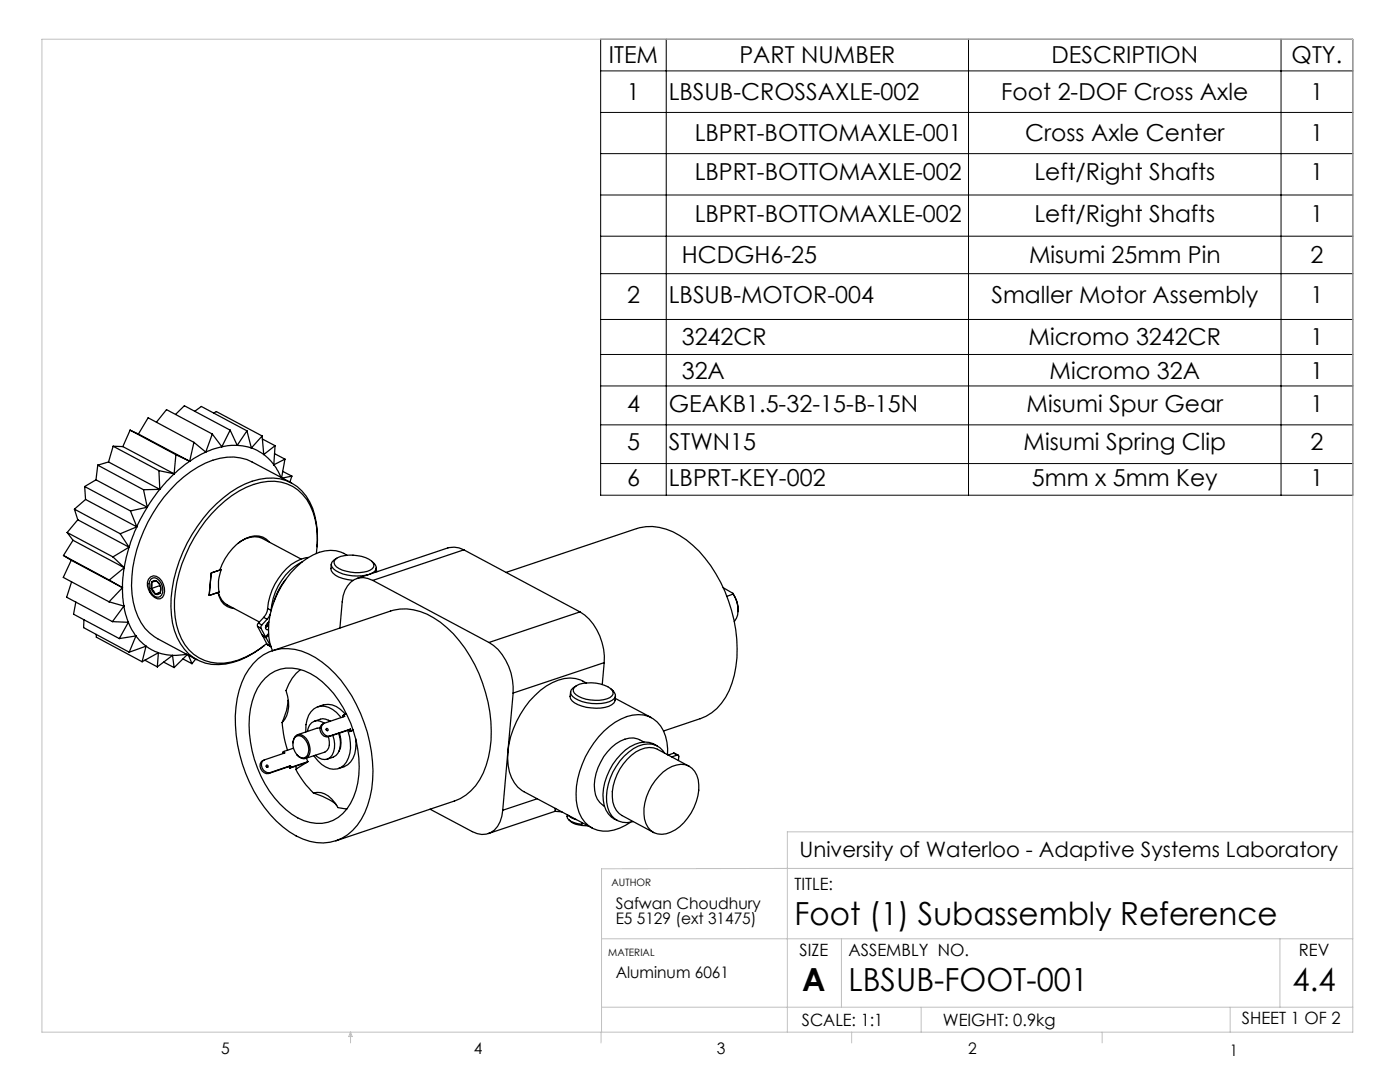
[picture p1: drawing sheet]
<svg xmlns="http://www.w3.org/2000/svg" width="279mm" height="216mm" viewBox="0 0 279 216" stroke-linecap="round" stroke-linejoin="round" font-family="sans-serif">
<g fill="none" stroke="#000" stroke-width=".2">
<path d="M119.9 7.8h150.1v91h-150.1zM119.9 14.1h150.1M133 7.8v91M193.3 7.8v91M255.7 7.8v91M119.9 22.4h150.1M119.9 30.7h150.1M119.9 38.9h150.1M119.9 47.1h150.1M119.9 54.6h150.1M119.9 63.7h150.1M119.9 70.7h150.1"/>
<path d="M119.9 77h150.1M119.9 84.8h150.1M119.9 92.5h150.1"/>
</g>
<g fill="none" stroke="#c0c0c0" stroke-width=".2">
<path d="M8.4 7.8h261.6v198.2h-261.6zM270 166h-112.9v40M270 173.3l-149.9 .1v32.6M120.1 187.3h149.9M167.9 187.3v13.7M255.4 187.3v13.7M70 206v2.1M70 206l.3 .8h-.7zM119.9 206v2.1M120.1 201h149.9M170 206v2.1M183.8 201v5"/>
<path d="M220 206v2.1M245.5 201v5"/>
</g>
<g fill="none" stroke="#000" stroke-width=".25">
<path d="M16.9 97.1l9.1 4.9M16.9 97.1l.2 2.6M17.1 99.7l10.2 5.4M17.1 99.7l-2.2 1.9M19.2 95.7l-2.3 1.4M19.2 95.7l10.2 5.5M19.5 92.8l9.1 4.9M19.5 92.8l-.3 2.9M21.7 92.2l-2.2 .6M21.7 92.2l10.2 5.4M22.6 89l-.9 3.2M22.6 89l9.1 4.9"/>
<path d="M22.6 89l1.9 .1M24.5 89.1l10.2 5.4M26 85.8l-1.5 3.3M26 85.8l9.1 4.9M26 85.8l1.6 .8M27.6 86.6l10.3 5.4M27.6 86.6l2-3.2 9.1 4.9M28.6 97.7l.8 3.5M31.2 84.2l2-2.5 9.2 4.9M31.7 93.9l.2 3.7M31.7 93.9l3 .6M31.9 97.6l-2.5 3.6"/>
<path d="M31.9 97.6l-3.3 .1M34.7 94.5l-2.8 3.1M35 82.7l1.8-1.7 9.1 4.8M35.1 90.7l-.4 3.8M35.1 90.7l2.8 1.3M37.9 92l-3.2 2.5M38.7 88.3l-.8 3.7M38.7 88.3l2.4 1.9M38.9 82.1l1.3-1 9.1 4.9M41.1 90.2l-3.2 1.8M42.4 86.6l-1.3 3.6M42.4 86.6l1.9 2.5"/>
<path d="M42.7 82.4l.5-.3 9.1 4.9M44.3 89.1l-3.2 1.1M45.9 85.8l-1.6 3.3M45.9 85.8l1.4 3.1M47.3 88.9h-1.9l-1.1 .2M47.3 88.9l2.9 .5M49.3 86l-2 2.9M49.3 86l.9 3.4M50.2 89.4l1 .4 1.4 .9M52.3 87l-2.1 2.4M52.3 87l.3 3.7M52.4 87.6l2.5 1.3"/>
<path d="M52.6 90.7l1.4 1.2 .6 .8M54.6 92.7l.9 1.3 .6 1.2M54.8 90.5l2.1 1.1M54.9 88.9l-2.3 1.8M54.9 88.9l-.3 3.8M56.4 94.1l1.8 .9M56.9 91.6l-2.3 1.1M56.9 91.6l-.7 3.7M58.1 96.3l-7.8-4.1a11 11 0 0 0-10.8 1 29 29 0 0 0-13 20.1 15.7 15.7 0 0 0 2.4 12.1l.9 .9 1.7 1.2 7.8 4.2M58.2 95l-1.8 .4M58.2 95l-.3 1.2M12.7 110.8l9.1 4.9"/>
<path d="M12.7 110.8l1.5 1M13.4 106.3l9.1 4.8M13.4 106.3l1.2 1.5M14.2 111.8l10.2 5.5M14.2 111.8l-1.6 3.4 9.2 4.9M14.3 116.1l-1 3.1 9.1 4.8M14.6 107.8l10.2 5.5M14.6 107.8l-1.9 3M14.9 101.6l9.1 4.9M14.9 101.6l.6 2.1M15.5 103.7l10.3 5.5M15.5 103.7l-2.1 2.6"/>
<path d="M21.8 115.7l2.6 1.6M22.5 111.1l2.3 2.2M24 106.5l1.8 2.7M24.4 117.3l.1 1.8 .2 1.8M24.4 117.3l-2.6 2.8M24.8 113.3l-.3 2-.1 2M24.8 113.3l-3 2.4M25.8 109.2l-1 4.1M25.8 109.2l-3.3 1.9M26 102l1.3 3.1M27.3 105.1l-1.5 4.1M27.3 105.1l-3.3 1.4"/>
<path d="M29.4 101.2l-2.1 3.9M29.4 101.2l-3.4 .8M30.1 115.1a1.64 1.64 0 0 1 2.2 .8 3.1 3.1 0 0 1 .1 3.3 1.45 1.45 0 0 1-2.1-.5 2.56 2.56 0 0 1-.2-3.6zM30.1 115.5a1.11 1.11 0 0 1 1.7 .4 2.35 2.35 0 0 1 .1 3.2 1.5 1.5 0 0 1-1.9-1.3 2.13 2.13 0 0 1 .1-2.3zM30.2 117.4l.3 .7 .5 .4M30.2 117.4l.8 1.1M30.3 116.1a1.5 1.5 0 0 0-.1 1.3M30.3 116.1l-.1 1.3M31.2 115.9l.6 .6 .2 .6M31.2 115.9a.65 .65 0 0 0-.9 .2M31.2 115.9l.5 .6 .3 .6M31.2 115.9l-.9 .2"/>
<path d="M31.9 118.3a.71 .71 0 0 1-.9 .2M31.9 118.3l-.9 .2M31.9 116.8l-1.7 .6M32 118.2l-1 .3M32 117.1l.1 .7-.2 .5M32 117.1l-.1 1.2M42.2 114.3l1.9-.6a7.9 7.9 0 0 0-.4 4.4l-2 .7zM43.6 118.2a3.8 3.8 0 0 0 1.7 2.5l6.5 3.4M44 113.6l.1 .1M47.5 108.4a4.7 4.7 0 0 1 4.9-.9l7.7 4M53.8 108.2a3.6 3.6 0 0 0-4.8-.7 10.8 10.8 0 0 0-5.1 6.2l-1.6 .6-.2 .2-.3 4.2 1.7-.5a3.5 3.5 0 0 0 3.2 3.2M57 115.6a11.5 11.5 0 0 0-2.3 4.3"/>
<path d="M60.3 112.1a12.1 12.1 0 0 0-6.2 9.7M61.6 111.2a8.5 8.5 0 0 0-6 4.2 12.2 12.2 0 0 0-2.2 6M63.1 110.4a16.1 16.1 0 0 0-1.9-10.7 8.7 8.7 0 0 0-10.6-3 23 23 0 0 0-11.8 10.5 26.4 26.4 0 0 0-3.8 16 10.6 10.6 0 0 0 4.7 8.1 9.7 9.7 0 0 0 9.3-.2l2.9-1.6 1.3-1.1M63.3 109.1a16.1 16.1 0 0 0-2.2-10.1 8.7 8.7 0 0 0-9.3-3.4 20.5 20.5 0 0 0-11.2 7.8 29 29 0 0 0-6.5 17.7 12.8 12.8 0 0 0 3.6 9.4 8.8 8.8 0 0 0 8.7 1.7 18.5 18.5 0 0 0 6.4-3.4M66.1 112.6a1.97 1.97 0 0 0 1.5 2.5l2.8 .7M67 111.6a7 7 0 0 1 6.6 0 1.21 1.21 0 0 1 .7 1.9 7 7 0 0 1-6.6 0 1.21 1.21 0 0 1-.7-1.9zM67.2 111.4a1.98 1.98 0 0 0-1.1 1.2 2.18 2.18 0 0 0 1.6 1.6 9.2 9.2 0 0 0 5.9 .5M69.3 110.8a6.3 6.3 0 0 0-6.8-.1 17.8 17.8 0 0 0-8.9 16.2l.2 1.3 .6 1.6M74.2 112a1.42 1.42 0 0 1 .7 1.9l-1.1 .7M74.4 115.8a3.7 3.7 0 0 0-5.6 2l-.3 1.1-.2 1.2-.5 5.2M74.4 115.8l23.2 12.4M75 113.9l.4 .2"/>
<path d="M75.1 113.3l-.1 .9M92.6 109.7a4.3 4.3 0 0 0-3.2-.4l-18.2 6.1M92.6 109.7l-18.2 6.1M92.6 109.7l23.1 12.4M101 114.2l26-8.7a10.9 10.9 0 0 1 10 2.2 27.9 27.9 0 0 1 9.8 17.9 21.2 21.2 0 0 1-2 13.5 9.3 9.3 0 0 1-5.1 4.3l-7.3 2.5M144.3 117.3l2 1.1M146.3 118.4v.1M146.3 118.4a5.6 5.6 0 0 1 1 3.7M146.3 118.5a4.8 4.8 0 0 1 .2 5.5M146.3 118.5l-1.2 .5M15.1 120.1l-.4 2.5 9.1 4.8M16.8 123.6l-.1 1.6 9.1 4.9"/>
<path d="M19.2 126.6v.5l9.2 4.9M21.8 120.1l2.9 .8M22.4 124l3.2 .2M24.7 120.9l.4 1.7 .5 1.6M24.7 120.9l-2.3 3.1M25.6 124.2l.7 1.4 .8 1.3M25.6 124.2l-1.8 3.2M27.1 126.9l.7 .8 1.3 1.2M27.1 126.9l-3.3 .5M27.1 126.9l-1.3 3.2M28.9 131.7l2.5 1.4M29.1 128.9l1.2 .8 1.3 .5"/>
<path d="M29.1 128.9l-3.3 1.2M29.1 128.9l-.7 3.1M31.6 130.2l2.8 .6M31.6 130.2l-3.2 1.8M31.6 130.2l-.2 2.9M32.7 132.1l2 1.1M34.4 130.8l-3 2.3M34.4 130.8l.3 2.4M36.5 131.5l1.8 .9M37.3 130.5l-2.9 .3M37.4 130.6l-2.7 2.6M37.6 130.7l.7 1.7"/>
<path d="M39.1 131.5l-.8 .9M51.4 125l.7 .3M51.4 125l.9 1.7 .7 .4M51.5 131.4a9 9 0 0 1 10.1-.9 22.4 22.4 0 0 1 10.4 11.9 27.8 27.8 0 0 1 1.8 16.7 12.2 12.2 0 0 1-5.5 8.2 10.1 10.1 0 0 1-10.6-1.3 27.6 27.6 0 0 1-10.6-19.4 19.4 19.4 0 0 1 2.6-13.1zM51.6 124.3l-.2 .4v.3M51.6 124.3l.6 .4M52.1 125.3l.9 1.8M52.2 124.7l-.1 .6M52.4 126.9l.7 .3M52.4 126.9l.9 1.7M52.5 126.8l-.1 .1M52.6 123.2l.7 .4"/>
<path d="M52.6 123.2l-1 1.1M53 135.3a7.3 7.3 0 0 1 8.9-.9 19.1 19.1 0 0 1 8.1 10 21.6 21.6 0 0 1 1 13.3 8.8 8.8 0 0 1-5.6 6.4 9.2 9.2 0 0 1-8.4-2.6 22.6 22.6 0 0 1-6.7-21.6 9.9 9.9 0 0 1 2.7-4.6zM53.1 124.8l.2 .2M53.1 127.2l.9 1.7M53.3 128.6l.8 .4-.1-.1M53.3 123.6l-1.1 1.1M53.3 128.6l.7 .3M53.4 121.4a3 3 0 0 1-.8 1.8M53.4 121.4l.7 .4M53.6 124.2a1.22 1.22 0 0 1-.6 1M53.6 126.4l-.6 .7M53.6 126.7l-.5 .5"/>
<path d="M53.7 124.1l-.4 .3a.93 .93 0 0 0-.1 1.2h.4M53.9 122.6l-.6 1M54.1 121.8v.1M54.3 129.9l23.7-8a10.9 10.9 0 0 1 9.9 2.3 27.9 27.9 0 0 1 9.9 17.9 21.1 21.1 0 0 1-2.1 13.5 9.3 9.3 0 0 1-5 4.2l-23.7 8M57.5 139.7a10.8 10.8 0 0 1-1.2 4.5M60 133.6a8.6 8.6 0 0 0-2.9 4.2 6.1 6.1 0 0 1-.8 6.4M97.6 128.2a11 11 0 0 1 4.8 10.1M102.4 138.3l-2.1 23.4M113.9 138a1.74 1.74 0 0 0 .8 2.3 8.6 8.6 0 0 0 7.4 .3 1.68 1.68 0 0 0 .7-1.7M114.7 137.1a5.9 5.9 0 0 1 5.1-.6 3.3 3.3 0 0 1 2.5 1.6 1.35 1.35 0 0 1-1.2 1.4 7.7 7.7 0 0 1-6.2-.9 .93 .93 0 0 1-.2-1.5zM115 136.9a1.54 1.54 0 0 0-1.1 1.6 6 6 0 0 0 5.2 1.9 5.2 5.2 0 0 0 3.5-1 1.07 1.07 0 0 0-.2-1.5l-.4-.4M115.7 122.1a11 11 0 0 1 4.9 10.1"/>
<path d="M115.7 122.1l-18.1 6.1M117 136.3a6.3 6.3 0 0 0-6.8-.1 17.7 17.7 0 0 0-8.8 16.6 6.6 6.6 0 0 0 3.2 5.2l13.6 7.2M120.6 132.2l-18.2 6.1M120.6 132.2l-.4 4.4M122.8 139.3l7.2 3.9M52.6 151.7a1.44 1.44 0 0 0-.6 1.8 1.44 1.44 0 0 0 1.6 .8M53.1 152.9l.2 .2M53.9 154.2l-.3 .1M56.3 144.2a22.1 22.1 0 0 0 1.1 5.5M56.7 149.9l.1 .3-4 1.4a1.42 1.42 0 0 0-.6 1.5 1.42 1.42 0 0 0 1.2 1.1h.5M56.7 149.9l-.3 .2 .1 .3M57.7 153l-4.1 1.3"/>
<path d="M57.7 153l.1 .3M58 152.8l.1 .3M58 152.8l-4.1 1.4M58 152.8l-.3 .2M58.1 153.1l-.3 .2M58.5 148.1a1.35 1.35 0 0 1 .7-1.3 1.35 1.35 0 0 1 1.5 .1 3.3 3.3 0 0 1 .8 4.1 1.44 1.44 0 0 1-2.2-.4M58.5 148.1v.1M58.6 149.3l-1.9 .6M58.9 147.1a1.17 1.17 0 0 1 1.7 .1 3.1 3.1 0 0 1 .7 3.5 1.23 1.23 0 0 1-2.1-.1 2.85 2.85 0 0 1-.3-3.5zM58.9 152.9l.3 .5M61.1 151.3l.4 .7M61.2 152.2l-3.4 1.1"/>
<path d="M61.5 152l-2.5 1.5a18.2 18.2 0 0 0 3.5 4.7M61.5 152l-3.4 1.1M62.5 158.2a9.7 9.7 0 0 1 4.7 2.5M62.5 158.2a4 4 0 0 1 4.4 2l.6 .9 1.8 .3M62.8 143.9a2.6 2.6 0 0 1 3.1 0M63.4 141a4.1 4.1 0 0 1 5.5 1.5M63.9 145.3h-.6l-3.9 1.3M64.6 144.4a1.41 1.41 0 0 0-.7 1.7 1.41 1.41 0 0 0 1.6 .9M64.7 144.3a1.44 1.44 0 0 0-.5 1.5 1.44 1.44 0 0 0 1.2 1.1h.4M64.7 144.3a2.02 2.02 0 0 0-2.2-.3 2.02 2.02 0 0 0-1.2 1.9M65.1 145.6l.1 .2M65.5 147a2.42 2.42 0 0 1-.7 3.1l-3.8 1.2"/>
<path d="M65.5 143.7l.4 .2M65.8 146.9l-.3 .1M66.4 146.7a4.5 4.5 0 0 1-.5 4.4 2.19 2.19 0 0 1-3-.4M67.6 146.3a4.5 4.5 0 0 1-.5 4.4l-1.8 .8M67.7 146.3a4.6 4.6 0 0 1-.1 3.7M68.1 143.2a4.5 4.5 0 0 0-4.8-2.1 4.5 4.5 0 0 0-2.3 4.6v.3M68.7 142.6l.1 .3-4.1 1.4M68.7 142.6l-.3 .2 .1 .3M69.1 142.5l-.4 .1M69.4 145.7a7 7 0 0 1-.7 7 3.2 3.2 0 0 1-4.5-.2l-1.6-1.7M69.6 145.7l-4.1 1.3M69.6 145.7l.2 .3"/>
<path d="M69.9 145.5l.2 .3M69.9 145.5l-4.1 1.4M69.9 145.5l-.3 .2M70.1 145.8l-.3 .2M70.5 145.7l-.4 .1M70.5 145.7l-.7 .3M71 147.4a5.5 5.5 0 0 1-1.6 5.2l-1.8 .8M107.2 159.4l-6.9 2.3M128.5 148.1a4.1 4.1 0 0 0-4.7-.2 10.8 10.8 0 0 0-5.1 9.8 3.9 3.9 0 0 0 1.9 3.2M131.2 148.8a4.6 4.6 0 0 0-5.5 .2 12.1 12.1 0 0 0-5.3 10.7 4.5 4.5 0 0 0 2.8 4M132.3 154.1a4.9 4.9 0 0 1 5.2-1.2 4.7 4.7 0 0 1 2 4.8 10.6 10.6 0 0 1-5.7 8.4 3.5 3.5 0 0 1-5.2-2.7 10.5 10.5 0 0 1 3.7-9.3zM132.6 150.2a3.9 3.9 0 0 0-5.2-1.3 11.6 11.6 0 0 0-6.1 12.2 3.8 3.8 0 0 0 5.1 2.8"/>
<path d="M133.2 150.6a7.8 7.8 0 0 0-2.9-7.2 6.4 6.4 0 0 0-6.4 .1 17.8 17.8 0 0 0-8.9 16.2 6.4 6.4 0 0 0 4.3 6 8.2 8.2 0 0 0 6.5-1.6M134.4 150.3l.9 .4M134.4 150.3l.7 .4M134.4 150.3l-1.1 .4M135.1 150.7a.24 .24 0 0 1 .3 0 .24 .24 0 0 1 .1 .3l-.1 .8M135.1 150.7l-1 .3M137.5 152.9l-6.3-3.4a4.3 4.3 0 0 0-4.3 .5 10.6 10.6 0 0 0-4.6 10.1 3.9 3.9 0 0 0 1.8 2.6l6.4 3.4M85.8 161.5l8.5 4.4a3.7 3.7 0 0 0 5.5-1.9l.5-2.3M110.8 161.9l-13.4 4.4M110.8 161.9l1.3 .1M110.8 161.4h.1M110.8 161.3v.1"/>
<path d="M110.8 161.4v.5M113.2 162.6a1.05 1.05 0 0 0 .8 1.3l1.3 .5 .8 .1M113.4 162.7l.7 .5 .9 .3M113.5 163.5a3.3 3.3 0 0 0 2.6 1.2M116.1 164.7l1.2 .1M116.1 164.1v.1M116.1 164.2h.1M116.1 164.2v.5M116.1 164.1v.6M120.6 160.8v.1"/>
<circle cx="53.3" cy="152.9" r=".22"/>
<circle cx="65.2" cy="145.6" r=".23"/>
</g>
<g font-size="6.3">
<text x="158.6" y="184.5">Foot (1) Subassembly Reference</text>
<text x="160.1" y="197.8">A</text>
<text x="169.4" y="197.8">LBSUB-FOOT-001</text>
<text x="258" y="197.8">4.4</text>
</g>
<g font-size="4.7">
<text x="121.5" y="12.7">ITEM</text>
<text x="147.6" y="12.7">PART NUMBER</text>
<text x="209.8" y="12.7">DESCRIPTION</text>
<text x="257.8" y="12.7">QTY.</text>
<text x="125.1" y="19.9">1</text>
<text x="133.5" y="19.9">LBSUB-CROSSAXLE-002</text>
<text x="199.8" y="19.9">Foot 2-DOF Cross Axle</text>
<text x="261.5" y="19.9">1</text>
<text x="138.6" y="28.2">LBPRT-BOTTOMAXLE-001</text>
<text x="204.6" y="28.2">Cross Axle Center</text>
<text x="261.5" y="28.2">1</text>
<text x="138.6" y="36">LBPRT-BOTTOMAXLE-002</text>
<text x="206.4" y="36">Left/Right Shafts</text>
<text x="261.5" y="36">1</text>
<text x="138.6" y="44.3">LBPRT-BOTTOMAXLE-002</text>
<text x="206.4" y="44.3">Left/Right Shafts</text>
<text x="261.5" y="44.3">1</text>
<text x="136.1" y="52.5">HCDGH6-25</text>
<text x="205.4" y="52.5">Misumi 25mm Pin</text>
<text x="261.5" y="52.5">2</text>
<text x="125.1" y="60.4">2</text>
<text x="133.5" y="60.4">LBSUB-MOTOR-004</text>
<text x="197.9" y="60.4">Smaller Motor Assembly</text>
<text x="261.5" y="60.4">1</text>
<text x="136.1" y="68.9">3242CR</text>
<text x="205.3" y="68.9">Micromo 3242CR</text>
<text x="261.5" y="68.9">1</text>
<text x="136.1" y="75.5">32A</text>
<text x="209.5" y="75.5">Micromo 32A</text>
<text x="261.5" y="75.5">1</text>
<text x="125.1" y="82.1">4</text>
<text x="133.5" y="82.1">GEAKB1.5-32-15-B-15N</text>
<text x="204.9" y="82.1">Misumi Spur Gear</text>
<text x="261.5" y="82.1">1</text>
<text x="125.1" y="89.9">5</text>
<text x="133.5" y="89.9">STWN15</text>
<text x="204.3" y="89.9">Misumi Spring Clip</text>
<text x="261.5" y="89.9">2</text>
<text x="125.1" y="96.9">6</text>
<text x="133.5" y="96.9">LBPRT-KEY-002</text>
<text x="206" y="96.9">5mm x 5mm Key</text>
<text x="261.5" y="96.9">1</text>
</g>
<text font-size="4.2" x="159.6" y="171.1">University of Waterloo - Adaptive Systems Laboratory</text>
<g font-size="3.4">
<text x="158.6" y="177.7">TITLE:</text>
<text x="159.6" y="190.7">SIZE</text>
<text x="169.3" y="190.7">ASSEMBLY NO.</text>
<text x="259.2" y="190.7">REV</text>
<text x="160" y="204.7">SCALE: 1:1</text>
<text x="188.2" y="204.7">WEIGHT: 0.9kg</text>
<text x="247.8" y="204.4">SHEET 1 OF 2</text>
</g>
<g font-size="3.2">
<text x="122.9" y="181.3">Safwan Choudhury</text>
<text x="122.9" y="184.5">E5 5129 (ext 31475)</text>
<text x="122.9" y="195.1">Aluminum 6061</text>
<text x="44.2" y="210.4">5</text>
<text x="94.6" y="210.3">4</text>
<text x="143.1" y="210.4">3</text>
<text x="193.2" y="210.3">2</text>
<text x="245.4" y="210.6">1</text>
</g>
<g font-size="2">
<text x="122.1" y="176.7">AUTHOR</text>
<text x="121.4" y="190.7">MATERIAL</text>
</g>
</svg>
